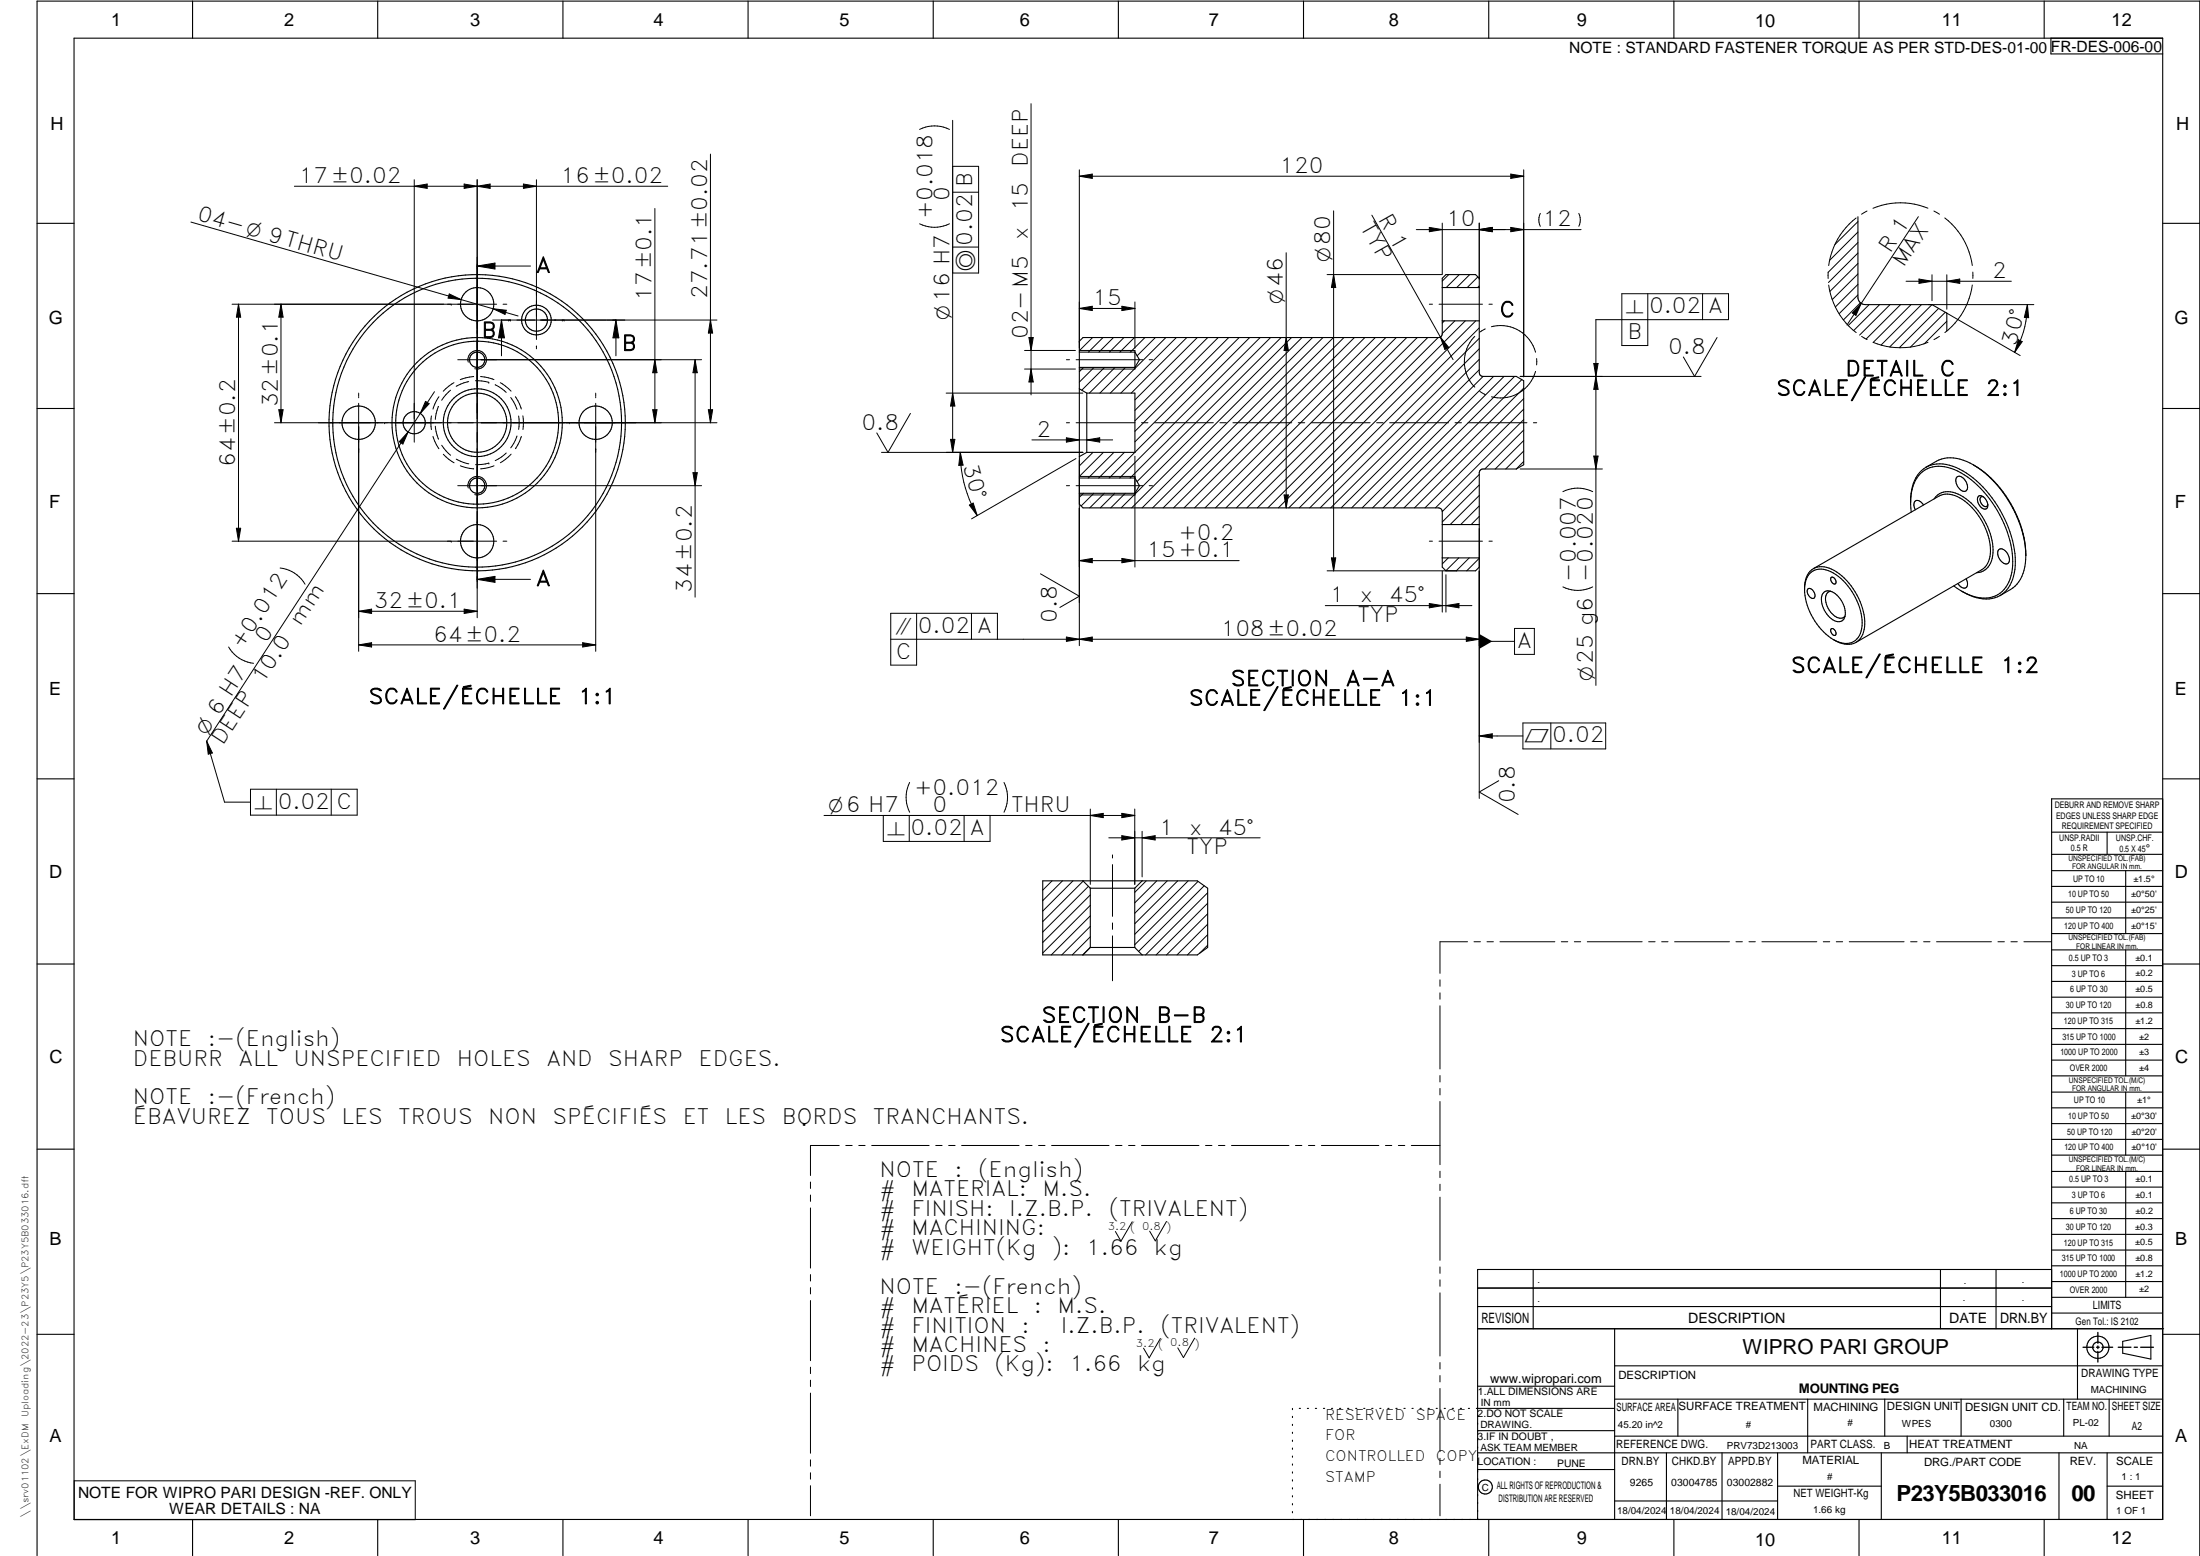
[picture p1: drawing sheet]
<svg xmlns="http://www.w3.org/2000/svg" width="594mm" height="420mm" viewBox="0 0 594 420" stroke-linecap="round" stroke-linejoin="round" font-family="sans-serif">
<g fill="none" stroke="#000" stroke-width=".3">
<path d="M20 10.3h564v400h-564zM52 .3v10M102 .3v10M152 .3v10M202 .3v10M252 .3v10M302 .3v10M352 .3v10M402 .3v10M452 .3v10M502 .3v10M552 .3v10"/>
<path d="M553.8 10.3v4.3h30.2M501.7 58.5v21.7a1.99 1.99 0 0 0 2 2.1h18l4 2.3v4.8M10 60.3h10M389.5 77.6h10M584 60.3h10M291.5 92.1l1-1h96.3l.5-.4 .2-.6v-15l1-1h8l1 1v25.5l.1 .6 .9 .4h9l2 1.2v22.7l-2 1.1h-9l-.6 .2-.4 .5v25.8l-1 1h-8l-1-1v-15l-.2-.5-.8-.5h-96l-1-1zM291.5 95.1h15l1.2 2-1.2 2.1h-15M306.5 94.6v5.1M389.5 86.6h10M10 110.3h10M291.5 105l2 1.2M293.5 106.2h13v16h-13"/>
<path d="M293.5 106.2v16M584 110.3h10M291.5 129.1h15l1.2 2-1.2 2.1h-15M293.5 122.2l-2 1.1M306.5 128.7v4.9M515.9 135.3v.4M516 135.1a8.9 8.9 0 0 1 5.1-8.8 11.8 11.8 0 0 1 10.2 2.5 31 31 0 0 1 12.2 22.8 9.8 9.8 0 0 1-4 9 9.3 9.3 0 0 1-9.1-.6M519.4 136.4a1.69 1.69 0 0 0-2.3-1l-.3 1.1 .4 1.2M520.1 126.2a10 10 0 0 1 10 1 30.9 30.9 0 0 1 14.1 25.5 9.8 9.8 0 0 1-4.1 8.1M520.1 126.2a9.4 9.4 0 0 0-4.1 8.1l.1 4M520.1 126.2a12.6 12.6 0 0 1 5-2.4 13.7 13.7 0 0 1 10.6 3.6 32.1 32.1 0 0 1 11.3 21.5M522.3 134.7a4.8 4.8 0 0 1 6.4-1.3 18 18 0 0 1 9.4 16.7 4.8 4.8 0 0 1-4.3 4.6"/>
<path d="M528.4 128.9a1.5 1.5 0 0 1 2.2 .7 2.3 2.3 0 0 1 .3 3 2.48 2.48 0 0 1-2.7-2.5zM533.2 125.8a30.4 30.4 0 0 1 13.8 24.2M534.2 134.1a1.77 1.77 0 0 1 2.4 1.4 1.15 1.15 0 0 1 .2 1.3 1.15 1.15 0 0 1-1 .7 2.66 2.66 0 0 1-1.6-3.4zM535.6 134.2a.79 .79 0 0 0-.9 .3 .79 .79 0 0 0 .1 1 1.37 1.37 0 0 0 1.8 1.1l.2-.4M389.5 141.6h10M389.5 150.6h10M488.2 159.1a1.2 1.2 0 0 1 1.7 .9 .88 .88 0 0 1 .3 1 .88 .88 0 0 1-1.1 .5 2.03 2.03 0 0 1-.9-2.4zM488.7 154.9a4.9 4.9 0 0 1 6.4-.2 16.6 16.6 0 0 1 7.6 15 4.3 4.3 0 0 1-6.3 3.6 16.4 16.4 0 0 1-9-15.6l.6-1.8zM489.7 153.5a6 6 0 0 0-2.4 5.7M489.7 153.5a6 6 0 0 1 6.3 1 17.8 17.8 0 0 1 7.5 14.8 4.6 4.6 0 0 1-6.7 4.3l-1.4-.7M489.7 153.5l33.9-19.6a6.4 6.4 0 0 1 7 1.4 17.8 17.8 0 0 1 6.9 14.3 5.3 5.3 0 0 1-2.4 4.3l-33.9 19.6M492.5 160a2.93 2.93 0 0 1 4 1.1 5.7 5.7 0 0 1 1.4 6.1 2.22 2.22 0 0 1-3.4-.1 6.6 6.6 0 0 1-2.4-6.5z"/>
<path d="M494.4 159.7a2.06 2.06 0 0 0-1.3 2.9 5.2 5.2 0 0 0 4 4.3l.7-.1 .4-.5M494.4 156a1.09 1.09 0 0 1 1.2 .3 1.09 1.09 0 0 1 .1 1.2 1.09 1.09 0 0 1-1.1-.3 1.09 1.09 0 0 1-.2-1.2zM527.6 158.2a13.6 13.6 0 0 0 10.3 3.4l2.2-.8M529.7 159.6l.4 .2M530.9 156.3a1.78 1.78 0 0 1-.2 2.5l-.8-.1-1.2-1.1M539.7 148.5a1.91 1.91 0 0 1 2.6 1.5 1.4 1.4 0 0 1-.7 2.3 2.98 2.98 0 0 1-1.9-3.8zM547 150a10 10 0 0 1-4.1 9.2l-2.8 1.6M547 149.6v.4M10 160.3h10M494.4 169.9a1.09 1.09 0 0 1 1.2 .3 1.09 1.09 0 0 1 .1 1.2 1.09 1.09 0 0 1-1.1-.3 1.09 1.09 0 0 1-.2-1.2zM584 160.3h10M10 210.3h10"/>
<path d="M584 215.7h-30v143.1M584 210.3h10M281.6 237.8h41.7l2.8 2v16l-2.8 2.1h-41.7zM292.4 237.8l2 2M294.4 239.8h12M294.4 239.8v16M306.4 239.8v16M308.4 237.8l-2 2M554 230.7h30M554 224.7h30M554 235.1h30M554 239.4h30"/>
<path d="M569 224.7v6M574 235.1v17M294.4 255.8l-2 2.1M294.4 255.8h12M306.4 255.8l2 2.1M554 243.6h30M554 247.9h30M554 252.1h30M554 256.5h30M574 256.5v34M10 260.3h10M554 260.8h30"/>
<path d="M554 265h30M554 269.3h30M554 273.5h30M554 277.7h30M584 260.3h10M554 282h30M554 286.3h30M554 290.5h30M554 294.9h30M554 299.1h30M574 294.9v17M10 310.3h10"/>
<path d="M554 303.4h30M554 307.7h30M554 311.9h30M554 316.3h30M574 316.3v34M584 310.3h10M554 320.5h30M554 324.8h30M554 329.1h30M554 333.3h30M554 337.5h30M399 358.8h185.3"/>
<path d="M399 352.8h155M399 347.8h155M414 342.8v16M436 358.8v51.5M524 342.8v16M539 342.8v16M554 342.8h-155v67.5M554 341.8h30M554 346.1h30M554 350.3h30M554 354.6h30M561 358.8v19"/>
<path d="M10 360.3h10M399 374.3h37M436 368.8h148M436 377.8h148M453.1 377.8v10M488.1 377.8v14.5M508.9 377.8v10M529.6 377.8v10M557.3 377.8v10M569.5 377.8v10M573.2 362.2l7.6-1.6v6.4l-7.6-1.6zM584 360.3h10"/>
<path d="M349 380.3v.3M349 382.4v.4M349 384.6v.3M349 386.7v.4M349 388.9v.3M349 391v.4M349 393.2v.3M349 395.3v.3M349 397.4v.4M349 399.6v.3M350.9 380.3h.3M353 380.3h.3"/>
<path d="M355.2 380.3h.3M357.4 380.3h.3M359.6 380.3h.3M361.7 380.3h.3M363.9 380.3h.3M366.1 380.3h.3M368.3 380.3h.3M370.4 380.3h.3M372.6 380.3h.3M374.8 380.3h.3M376.9 380.3h.4M379.1 380.3h.3"/>
<path d="M381.3 380.3h.3M383.4 380.3h.4M385.6 380.3h.4M387.8 380.3h.3M390 380.3h.3M392.1 380.3h.4M394.3 380.3h.4M396.5 380.3h.3M399 396.8h37M399 392.3h185M399 386.3h37M436 387.8h148"/>
<path d="M436 380.3h-37.3M450 392.3v18M465 392.3v18M480 392.3v18M508 392.3v18M515 387.8v4.5M556 392.3v18M569 392.3v18M52 410.3v9.8M102 410.3v9.8M152 410.3v9.8M202 410.3v9.8"/>
<path d="M252 410.3v9.8M302 410.3v9.8M349 401.7v.4M349 403.9v.3M349 406v.4M349 408.2v.3M352 410.3v9.8M402 410.3v9.8M436 405.3h44M452 410.3v9.8M480 401.3h28M502 410.3v9.8"/>
<path d="M552 410.3v9.8M569 401.3h15M10 420.1v-419.8h584v419.8"/>
<circle cx="128.8" cy="82.1" r="4.5"/>
<circle cx="128.8" cy="97.1" r="2.06"/>
<circle cx="144.8" cy="86.4" r="3"/>
<circle cx="144.9" cy="86.4" r="4"/>
<circle cx="96.8" cy="114.1" r="4.5"/>
<circle cx="111.8" cy="114.1" r="3"/>
<circle cx="128.8" cy="114.1" r="39"/>
<circle cx="128.8" cy="114.2" r="23"/>
<circle cx="128.8" cy="114.1" r="9.2"/>
<circle cx="128.9" cy="114.1" r="22"/>
<circle cx="128.9" cy="114.1" r="8"/>
<circle cx="128.9" cy="114.1" r="40"/>
<circle cx="160.9" cy="114.1" r="4.5"/>
<circle cx="128.9" cy="131.1" r="2.06"/>
<circle cx="128.8" cy="146.1" r="4.5"/>
<circle cx="566.5" cy="363.8" r="1.4"/>
<circle cx="566.5" cy="363.8" r="3"/>
<circle cx="401.1" cy="401.5" r="1.91"/>
</g>
<g fill="none" stroke="#000" stroke-width=".27">
<path d="M248.3 34.9a9 9 0 0 1 8.1 0M257.3 32.5v89.7M278.4 28v78.6M51.6 60l88.3 25.3M79.5 50.3h100.8M111.9 50.3l3.5-.6v1.2zM111.9 48.5v70.9M125.3 49.7l3.6 .6-3.6 .6zM128.9 48.5v118.3M128.9 50.3l3.4-.6v1.2zM141.3 49.7l3.6 .6-3.6 .6zM144.9 48.5v43.2"/>
<path d="M176.8 56.3v57.9M191.8 41.6v72.6M257.3 51.9h7M257.3 44.9h7v28.8h-7M291.5 45.8v48.2M291.5 47.6l3.5-.6v1.2zM291.5 47.6h120M360.1 56.9v97.2M370.5 58.1l21.9 39M408 47l3.5 .6-3.5 .6zM411.5 45.8v55.9M415.9 57.6l-.4 1.8 .4 1.7"/>
<path d="M426.3 57.6l.4 1.8-.4 1.7M501.2 58.9a19.5 19.5 0 0 0-7.4 12.8M501.7 59.8l-6.2 6.2M504.2 57l-1.5 .8M518 58.5l-19.3 29.3M520.6 56.2a19.4 19.4 0 0 0-14.8 0M522.2 57l1.5 .8M525.2 58.8a19.5 19.5 0 0 1 7.4 12.9M121.3 79.4l3.2 1.5-3.5-.4zM128.9 75.1h.1M128.9 71.8l4.8-.8v1.6zM128.9 71.8h14.3"/>
<path d="M144.9 79.4h.1M144.9 79h.1M256.4 60.4a9 9 0 0 1-8.1 0M257.3 66.7h7M347.3 68.2v68.9M358.4 74.1h31M360.1 74.1l.6 3.5h-1.2zM382.5 62h44.4M386 61.4l3.5 .6-3.5 .6zM389.5 60.2v13.9M391.2 74.1l-1.7 1.8M394.1 74.1l-3.6 3.5"/>
<path d="M396.9 74.1l-3.5 3.5M399.1 74.8l-2.9 2.8M399.5 62l3.5-.6v1.2zM399.5 60.2v15.2M399.5 77.2l-.5 .4M408 61.4l3.5 .6-3.5 .6zM445 79.3v14h-7v-14h28.8v7h-35.9v98.8M459.8 79.3v7M493.8 77a19.4 19.4 0 0 0 7.4 12.8M501.7 79.6l-5.1 5.1M501.7 76.8l-6.1 6.1M501.7 62.7l-7.6 7.6"/>
<path d="M501.7 65.5l-8 8v1.7M501.7 68.3l-8 8M501.7 71.1l-7.6 7.6M501.7 74l-6.9 6.9M514.7 75.9h28.4M518.2 75.4l3.5 .5-3.5 .6zM521.7 74.2v7M525.7 74.2v9.3M525.7 75.9l3.5-.5v1.1zM532.6 77a19.5 19.5 0 0 1-7.4 12.8M532.7 73.5v1.7M64.4 82.1l.6 3.5h-1.2z"/>
<path d="M64.4 82.1v64M75.9 82.1v32.1M75.9 82.1l.5 3.5h-1.1zM121.8 82.1h.1M123.6 97.1h65.9M126.4 97.8a2.5 2.5 0 0 1 2.3-3.1 2.5 2.5 0 0 1 2.6 2.7 2.5 2.5 0 0 1-3.1 2.2M133 86.4h60.6M133.2 83.4l3.5 .4-.3 1.1zM134.1 82.1h-71.4M135.4 86.4l.8 4.8h-1.6zM135.4 86.4v9.7M135.8 82.1h.1"/>
<path d="M136 82.1h.7M136.8 82.1h.1M137.4 86.4h.1M137.9 86.4h.1M144.9 93.4h.1M144.9 93.9h.1M144.9 93.5v.3M151.8 86.4h.1M152.3 86.4h.1M166.3 86.4v9.7M166.3 86.4l.8 4.8h-1.6zM176.8 97.1l.6 3.5h-1.2z"/>
<path d="M187.7 97.1v64.1M187.7 97.1l.6 3.5h-1.2zM191.8 86.4l.6 3.5h-1.1zM276.7 99.7h13.7M276.7 94.6h13.7M277.8 91.1h1.2l-.6 3.5zM278.4 99.7l.6 3.4h-1.2zM288 97.1h.8M290.6 97.1h18M291.5 83.3l3.5-.6v1.2zM291.5 83.3h15M291.5 99.7h15"/>
<path d="M291.5 94.6h15M292.6 99.2l-1.1 1.2M295 91.1l-3.5 3.6M295.4 99.2l-3.9 4M297.9 91.1l-4 4M298.3 99.2l-6.2 6.2M300.7 91.1l-4 4M301.1 99.2l-6.9 7M303 82.7l3.5 .6-3.5 .6zM303.5 91.1l-3.9 4M303.9 99.2l-6.9 7M306.3 91.1l-3.9 4"/>
<path d="M306.5 81.5v12.5M309.2 91.1l-4 4M310.3 97.1h.9M312 91.1l-4.9 5M314.8 91.1l-15 15.1M317.7 91.1l-15 15.1M320.5 91.1l-15 15.1M323.3 91.1l-16.8 16.9M326.1 91.1l-19.6 19.7M329 91.1l-22.5 22.5M331.8 91.1l-25.3 25.4M334.6 91.1l-28.1 28.2"/>
<path d="M337.5 91.1l-38 38M340.3 91.1l-38 38M343.1 91.1l-37.9 38M345.9 91.1l-38.9 38.9M347.3 91.1l.6 3.5h-1.2zM348.8 91.1l-46 46M351.6 91.1l-46 46M354.4 91.1l-46 46M357.2 91.1l-46 46M360.1 91.1l-46 46M362.9 91.1l-46 46M365.7 91.1l-46 46"/>
<path d="M368.6 91.1l-46 46M371.4 91.1l-46 46M374.2 91.1l-46 46M377.1 91.1l-46.1 46M379.9 91.1l-46 46M382.7 91.1l-46 46M385.5 91.1l-46 46M386 82.1h.8M388.4 91.1l-46 46M388.6 82.1h11.7M389 91l2.2 2.8-1 .6zM390 86.6l-.5 .6"/>
<path d="M392.9 86.6l-3.4 3.4M395.7 86.6l-50.5 50.5M398.2 90.8a9.8 9.8 0 0 0 0 13.7M398.5 86.6l-50.5 50.5M399.5 88.5l-48.6 48.6M399.5 91.4l-45.8 45.7M399.5 94.2l-43 42.9M399.5 97l-40.2 40.1M399.5 99.8l-37.3 37.3M401.1 88.8l-1.5 .9M402.1 82.1h.9M402.7 88.2a9.8 9.8 0 0 1 11.9 6.9"/>
<path d="M414.9 96.8v1.7M430.4 98.1h1.1l-.6 3.5zM463.7 91.1l-6.1 10.5-3-5.2M502.4 81.8l-4.6 4.6M502.6 81.9l-1.4 3.3-1-.7zM502.7 90.8l1.5 .9M504.7 82.3l-5.6 5.6M507.6 82.3l-7 7M510.4 82.3l-8.2 8.2M513.2 82.3l-9.3 9.2M516.1 82.3l-10.3 10.2M518.9 82.3l-10.9 10.9"/>
<path d="M520.6 92.4a19.6 19.6 0 0 1-14.8 0M520.7 82.3h28.5M521.7 82.3l-11.4 11.4M523.5 83.3l-10.6 10.6M523.7 90.8l-1.5 .9M525.3 84.3l-9.4 9.4M525.6 84.5l19.9 11.5M525.7 86.7l-6.1 6.1M545 91.7l1.1 .5-2.1 2.9zM547.5 82.3a25.9 25.9 0 0 1-3.5 12.8M547.5 82.3l.3 3.5-1.2-.1zM75.3 110.6h1.1l-.5 3.6z"/>
<path d="M89.8 114.2h.1M96.9 107.1h.1M96.9 106.2h.1M96.9 106.3v.7M96.9 108.9v67M103.9 114.2h.1M110.2 116.6l-1.4 3.3-1-.6zM114.9 108.4l1 .6-2.4 2.6zM116.5 112.3l-.2 1.9 .2 1.8M116.9 117.8l.9 2.3 .7 1.1M117.3 105.8l-61.5 94.3M117.6 115.1l.2 1.5 .6 2"/>
<path d="M118.4 109.7l-.6 2-.2 1.5M118.5 107.1l-1.1 2-.5 1.4M121.7 105.4l-1.3 1.2-1.1 1.5M122.6 103.3l-1.4 1-1.5 1.3M126.6 103l-1.3 .4-2.1 .9M127.9 101.7l-2.1 .3-1.5 .5M128.4 102.8l3.6 .4M129.8 101.7l2.1 .3 1.5 .5M132 103.2h.1M133.7 103.9l1.8 1 1.2 1.1M135.1 103.3l2.9 2.3M137.9 107.3l.8 1.2 .9 2"/>
<path d="M139.2 107.1l1.1 2 .5 1.3M139.6 117.7l-.9 2-.8 1.2M140.1 112.3l.1 1.9-.1 1.8M140.8 117.8l-.5 1.4-1.1 2M141.2 112.3l.1 1.9-.1 1.8M153.9 114.2h.1M160.9 107.1h.1M160.9 106.2h.1M160.9 106.3v.7M160.9 108.9v67M167.8 114.2h.1M176.2 110.6h1.2l-.6 3.6z"/>
<path d="M191.3 110.6h1.1l-.6 3.6zM193.6 114.2h-119.5M245.8 111.6l-6 10.6-3-5.3M255.5 106.2h36.9M256.7 118.6h1.1l-.5 3.6zM257.3 106.2l.5 3.4h-1.1zM278.7 118.8h21.8M288 114.2h.8M288 118.2l3.5 .6-3.5 .6zM290.6 114.2h15.9M293.5 118.8l3.5-.6v1.2zM308.2 114.2h1.8"/>
<path d="M311.8 114.2h15.9M329.4 114.2h1.7M332.9 114.2h15.9M350.6 114.2h1.7M354.1 114.2h15.9M371.7 114.2h1.8M375.3 114.2h15.9M392.9 114.2h1.7M396.4 114.2h15.9M399.6 105.7l1.5 .9M400.5 101.6l-35.5 35.5M403.3 101.6l-35.5 35.5"/>
<path d="M406.1 101.6l-35.5 35.5M409 101.6l-35.5 35.5M410.5 101.6h48.9M410.9 102.5l-34.6 34.6M411.5 116.1l-10.5 10.5M411.5 110.5l-26.7 26.6M411.5 107.7l-29.5 29.4M411.5 113.3l-23.9 23.8M411.5 119l-7.7 7.6M411.5 104.8l-32.4 32.3M414.1 114.2h.9M414.6 100.3a9.8 9.8 0 0 1-11.8 6.8"/>
<path d="M430.9 101.6l.6 3.5h-1.1zM96.9 121.1h.1M119.3 120.2l1.1 1.5 1.3 1.2M119.7 122.7l1.5 1.3 1.4 1M123.2 124l2.1 .9 1.3 .3M123.6 131.1h65.9M124.3 125.8l1.5 .5 2.1 .3M126.4 131.8a2.5 2.5 0 0 1 2.3-3.1 2.5 2.5 0 0 1 2.6 2.7 2.5 2.5 0 0 1-3.1 2.2M128.9 139.1h.1M132 125.1l-3.6 .4M132 125h.1M133.4 125.8l-1.5 .5-2.1 .3"/>
<path d="M136.7 122.3l-1.2 1.1-1.8 1M138 122.6l-1.5 1.4-1.4 .9M160.9 121.1h.1M187.1 127.6h1.2l-.6 3.5zM238 122.2h54.4M259.3 122.2l.8 3.4-1.2 .1zM259.3 122.2a33.9 33.9 0 0 0 4.6 17M261.8 136.4l1-.6 1.1 3.4zM288 131.1h.8M290.5 123.8l-28.1 16.3M290.6 131.1h18M291.5 124.4v49.9"/>
<path d="M291.5 133.6h15M292.6 133.2l-1.1 1.1M295.1 122.2l-3.6 3.6M295.4 133.2l-3.5 3.4M298 122.2l-6.5 6.5h15M298.2 133.2l-3.9 3.9M300.8 122.2l-6.9 6.9M301 133.2l-3.9 3.9M303.6 122.2l-6.9 6.9M303.9 133.2l-4 3.9M306.5 123.2v29.9M310.3 131.1h.9"/>
<path d="M346.7 133.6h1.2l-.6 3.5zM399.5 128.1l-10 10M399.5 131l-10 9.9M399.5 133.8l-7.9 7.8M399.5 136.6l-5.1 5M399.5 139.4l-2.2 2.2M410.5 126.6h22.2M411.5 121.8l-4.9 4.8M411.5 124.6l-2.1 2M422 132.8a9 9 0 0 1 8.1 0M430.4 123.1h1.1l-.6 3.5zM62.7 146.1h71.4"/>
<path d="M63.8 142.6h1.2l-.6 3.5zM75.6 153.4a8.9 8.9 0 0 1 6.8 4.4M121.8 146.1h.1M128.9 156.4h14.3M128.9 153.1h.1M128.9 156.4l4.8-.8v1.6zM135.8 146.1h.1M136 146.1h.7M136.8 146.1h.1M281 154.9l10.5 6.1-5.3 3M291.5 151.4l3.5-.6v1.2zM291.5 151.4h43.1"/>
<path d="M303 150.8l3.5 .6-3.5 .6zM358.4 154.1h35M359.5 150.6h1.2l-.6 3.5zM386 146.1h.8M388.6 146.1h11.7M389.5 154.2v11.1M390.5 155.2v10.1M391.1 150.6l-1.6 1.7M393.9 150.6l-3.5 3.5M396.7 150.6l-3.5 3.5M399.5 142.7v72.9M399.5 150.7l-3.4 3.4"/>
<path d="M402.1 146.1h.9M422 158.5a9 9 0 0 0 8.1 0M61.7 174.7a8.9 8.9 0 0 0 6.8 4.4M96.9 165.1h32M96.9 174.1h64M96.9 165.1l3.4-.6v1.2zM96.9 174.1l3.4-.6v1.2zM125.3 164.5l3.6 .6-3.6 .6zM157.3 173.5l3.6 .6-3.6 .6zM240.5 172.6h159M247.5 165.6v14h-7v-14h28.8v7M262.3 165.6v7"/>
<path d="M288 172l3.5 .6-3.5 .6zM291.5 172.6l3.5-.6v1.2zM357.9 163.5h39.6M386 163l3.5 .5-3.5 .6zM390.5 163.5l3.5-.5v1.1zM396 172l3.5 .6-3.5 .6zM399.5 173.2h9.5M409 169.7h5.3v7h-5.3zM399.5 198.7l3.5-.6v1.2zM399.5 198.7h11.7M411.2 195.2h22.4v7h-22.4zM418.8 195.2v7"/>
<path d="M55.8 200.1l1.6 3.2-1.2 .3zM55.8 200.1l4.8 16.5h7M67.6 213.1h28.8v7h-28.8zM74.6 213.1v7M89.4 213.1v7M245.6 211.3a9 9 0 0 0 0 8M271.1 211.3a9 9 0 0 1 0 8M294.4 218.5v20.3M302.9 219.6l3.5 .6-3.5 .6zM306.4 218.5v20.3M404.7 210.8l-5.2 3.1 10.4 6M222.5 220.2h83.9"/>
<path d="M238.5 220.2v7h28.8v-7M245.5 220.2v7M260.3 220.2v7M284.1 237.8l-2.5 2.6M286.9 237.8l-5.3 5.4M289.7 237.8l-8.1 8.2M292.5 237.9l-10.9 11M293.9 239.3l-12.3 12.4M294.4 220.2l3.5-.6v1.2zM299.4 226.2h40.9M300.4 230.8v.9M300.4 233.5v13.9"/>
<path d="M302.9 225.7l3.5 .5-3.5 .6zM308.4 224.5v12.3M308.4 226.2l3.5-.5v1.1zM309.5 237.8l-3.1 3.2M312.4 237.8l-6 6M315.2 237.8l-8.8 8.8M318 237.8l-11.6 11.6M320.9 237.8l-14.5 14.5M323.5 238l-17.1 17.1M325.2 239.2l-17.7 17.7M294.4 255.8l-2 2.1M294.4 253l-4.8 4.9"/>
<path d="M294.4 250.1l-7.7 7.8M294.4 247.3l-10.5 10.6M294.4 241.7l-12.8 12.8M294.4 244.5l-12.8 12.8M300.4 249.2v1.8M300.4 252.7v12.1M326.1 255.2l-2.2 2.2M326.1 252.4l-5.5 5.5M326.1 249.6l-8.3 8.3M326.1 246.7l-11.1 11.2M326.1 243.9l-13.9 14M326.1 241.1l-16.8 16.8"/>
<path d="M396.3 254.3h-7.5v8.5M398 254.3h1.8M401.5 254.3h1.8M405 254.3h14.9M421.6 254.3h1.7M425.1 254.3h1.7M428.6 254.3h14.8M445.2 254.3h1.7M448.7 254.3h1.7M452.2 254.3h14.8M468.8 254.3h1.7M472.3 254.3h1.7"/>
<path d="M475.8 254.3h14.8M492.4 254.3h1.7M495.9 254.3h1.7M499.4 254.3h14.8M515.9 254.3h1.8M519.4 254.3h1.8M522.9 254.3h14.9M539.5 254.3h1.7M543 254.3h1.7M546.5 254.3h7.4M388.8 264.6v1.7M388.8 268.1v1.7"/>
<path d="M388.8 271.6v17M388.8 290.4v1.8M388.8 293.9v1.8M388.8 297.4v17.1M218.9 319.2v1.7M226.6 309.3h-7.7v8.1M228.4 309.3h1.7M231.9 309.3h1.7M235.4 309.3h15.5M252.7 309.3h1.7M256.2 309.3h1.7M259.7 309.3h15.5"/>
<path d="M277 309.3h1.7M280.5 309.3h1.7M284 309.3h15.5M301.2 309.3h1.8M304.8 309.3h1.7M308.2 309.3h15.6M325.5 309.3h1.8M329 309.3h1.8M332.5 309.3h15.6M349.8 309.3h1.8M353.3 309.3h1.7M356.8 309.3h15.5"/>
<path d="M374.1 309.3h1.7M377.6 309.3h1.7M381.1 309.3h7.7M388.8 316.3v1.7M388.8 319.8v1.7M218.9 322.7v1.7M218.9 326.2v16.2M305.7 329.9l-3 5.3-1.5-2.7M315 329.8l-3 5.3-1.6-2.7M388.8 323.3v17M218.9 344.2v1.7M218.9 347.7v1.7"/>
<path d="M218.9 351.2v16.2M388.8 342.1v1.7M388.8 345.6v1.7M388.8 349.1v17.1M218.9 369.2v1.7M218.9 372.7v1.7M218.9 376.2v16.2M313.3 361.4l-3 5.3-1.5-2.7M322.6 361.3l-3 5.3-1.6-2.6M388.8 367.9v1.8M388.8 371.4v1.7M388.8 374.9v17.1"/>
<path d="M20 399.9h92.1v10.5h-92.1zM218.9 394.2v1.7M218.9 397.7v1.7M388.8 393.8v1.7M388.8 397.3v1.7M218.9 401.2v8.1M388.8 400.8v8.5"/>
</g>
<path d="M566.5 359.8v2.9M562.5 363.8h2.9M566.1 363.8h.8M566.5 363.5v.7M566.5 364.9v2.9M567.6 363.8h2.9M572 363.8h3.4M576.3 363.8h.9M578.1 363.8h3.4" fill="none" stroke="#000" stroke-width=".36"/>
<g fill="#000">
<path d="M111.9 50.3l3.5-.6v1.2zM125.3 49.7l3.6 .6-3.6 .6zM128.9 50.3l3.4-.6v1.2zM141.3 49.7l3.6 .6-3.6 .6zM291.5 47.6l3.5-.6v1.2zM408 47l3.5 .6-3.5 .6zM121.3 79.4l3.2 1.5-3.5-.4zM128.9 71.8l4.8-.8v1.6zM360.1 74.1l.6 3.5h-1.2zM386 61.4l3.5 .6-3.5 .6zM399.5 62l3.5-.6v1.2zM408 61.4l3.5 .6-3.5 .6z"/>
<path d="M518.2 75.4l3.5 .5-3.5 .6zM525.7 75.9l3.5-.5v1.1zM64.4 82.1l.6 3.5h-1.2zM75.9 82.1l.5 3.5h-1.1zM135.4 86.4l.8 4.8h-1.6zM133.2 83.4l3.5 .4-.3 1.1zM166.3 86.4l.8 4.8h-1.6zM191.8 86.4l.6 3.5h-1.1zM277.8 91.1h1.2l-.6 3.5zM291.5 83.3l3.5-.6v1.2zM303 82.7l3.5 .6-3.5 .6zM347.3 91.1l.6 3.5h-1.2z"/>
<path d="M389 91l2.2 2.8-1 .6zM430.4 98.1h1.1l-.6 3.5zM502.6 81.9l-1.4 3.3-1-.7zM545 91.7l1.1 .5-2.1 2.9zM547.5 82.3l.3 3.5-1.2-.1zM75.3 110.6h1.1l-.5 3.6zM110.2 116.6l-1.4 3.3-1-.6zM114.9 108.4l1 .6-2.4 2.6zM176.2 110.6h1.2l-.6 3.6zM176.8 97.1l.6 3.5h-1.2zM187.7 97.1l.6 3.5h-1.2zM191.3 110.6h1.1l-.6 3.6z"/>
<path d="M257.3 106.2l.5 3.4h-1.1zM256.7 118.6h1.1l-.5 3.6zM278.4 99.7l.6 3.4h-1.2zM288 118.2l3.5 .6-3.5 .6zM293.5 118.8l3.5-.6v1.2zM430.9 101.6l.6 3.5h-1.1zM187.1 127.6h1.2l-.6 3.5zM259.3 122.2l.8 3.4-1.2 .1zM261.8 136.4l1-.6 1.1 3.4zM346.7 133.6h1.2l-.6 3.5zM430.4 123.1h1.1l-.6 3.5zM63.8 142.6h1.2l-.6 3.5z"/>
<path d="M128.9 156.4l4.8-.8v1.6zM291.5 151.4l3.5-.6v1.2zM303 150.8l3.5 .6-3.5 .6zM359.5 150.6h1.2l-.6 3.5zM96.9 165.1l3.4-.6v1.2zM96.9 174.1l3.4-.6v1.2zM125.3 164.5l3.6 .6-3.6 .6zM157.3 173.5l3.6 .6-3.6 .6zM288 172l3.5 .6-3.5 .6zM291.5 172.6l3.5-.6v1.2zM386 163l3.5 .5-3.5 .6zM390.5 163.5l3.5-.5v1.1z"/>
<path d="M396 172l3.5 .6-3.5 .6zM399.5 171.2l3.5 2-3.5 2zM399.5 198.7l3.5-.6v1.2zM55.8 200.1l1.6 3.2-1.2 .3zM294.4 220.2l3.5-.6v1.2zM302.9 219.6l3.5 .6-3.5 .6zM302.9 225.7l3.5 .5-3.5 .6zM308.4 226.2l3.5-.5v1.1z"/>
</g>
<g font-size="6">
<text x="512.1" y="405.2">P23Y5B033016</text>
<text x="559.4" y="405.2">00</text>
</g>
<g font-size="5.7">
<text x="277.6" y="45" transform="rotate(-90 277.6 45)">DEEP</text>
<text x="345.5" y="46.7">120</text>
<text x="80.7" y="49.4">17±0.02</text>
<text x="151.4" y="49.4">16±0.02</text>
<text x="53" y="59.5" transform="rotate(16 53 59.5)">04-O 9THRU</text>
<text x="251.8" y="59.2" transform="rotate(-90 251.8 59.2)">+0.018</text>
<text x="256.4" y="54.2" transform="rotate(-90 256.4 54.2)">0</text>
<text x="277.6" y="57.1" transform="rotate(-90 277.6 57.1)">15</text>
<text x="372.1" y="59.2" transform="rotate(61 372.1 59.2)">R 1</text>
<text x="277.6" y="64.9" transform="rotate(-90 277.6 64.9)">x</text>
<text x="367.2" y="61.3" transform="rotate(61 367.2 61.3)">TYP</text>
<text x="390.5" y="61.1">10</text>
<text x="416.6" y="61.1">12</text>
<text x="262.5" y="66.4" transform="rotate(-90 262.5 66.4)">0.02 B</text>
<text x="510.4" y="68.5" transform="rotate(-57 510.4 68.5)">R 1</text>
<text x="144.7" y="73.6">A</text>
<text x="514" y="72.5" transform="rotate(-57 514 72.5)">MAX</text>
<text x="538" y="75.1">2</text>
<text x="176" y="81.3" transform="rotate(-90 176 81.3)">17±0.1</text>
<text x="191" y="80.7" transform="rotate(-90 191 80.7)">27.71±0.02</text>
<text x="295" y="82.4">15</text>
<text x="404.9" y="85.6">C</text>
<text x="445.3" y="84.6">0.02 A</text>
<text x="130" y="91.2">B</text>
<text x="167.9" y="94.7">B</text>
<text x="277.6" y="91.6" transform="rotate(-90 277.6 91.6)">02-M5</text>
<text x="439.5" y="91.6">B</text>
<text x="450.5" y="95.5">0.8</text>
<text x="544.4" y="93.6" transform="rotate(-75 544.4 93.6)">30°</text>
<text x="498.3" y="101.6">DETAIL</text>
<text x="523.8" y="101.6">C</text>
<text x="479.7" y="106.8">SCALE/ÉCHELLE</text>
<text x="536.2" y="106.8">2:1</text>
<text x="75" y="110" transform="rotate(-90 75 110)">32±0.1</text>
<text x="232.7" y="116">0.8</text>
<text x="279.9" y="117.9">2</text>
<text x="260" y="125.9" transform="rotate(75 260 125.9)">30°</text>
<text x="63.5" y="126" transform="rotate(-90 63.5 126)">64±0.2</text>
<text x="318.3" y="145.9">+0.2</text>
<text x="309.6" y="150.5">15+0.1</text>
<text x="144.7" y="158.2">A</text>
<text x="186.8" y="160" transform="rotate(-90 186.8 160)">34±0.2</text>
<text x="425.5" y="157.2" transform="rotate(-90 425.5 157.2)">-0.007</text>
<text x="101" y="164.2">32±0.1</text>
<text x="359.1" y="162.7">1</text>
<text x="366.6" y="167.9">TYP</text>
<text x="367.2" y="162.7">x</text>
<text x="375" y="162.7">45°</text>
<text x="71.9" y="173.9" transform="rotate(-57 71.9 173.9)">0</text>
<text x="81" y="169.4" transform="rotate(-57 81 169.4)">mm</text>
<text x="117" y="173.2">64±0.2</text>
<text x="247.9" y="170.9">0.02 A</text>
<text x="285.3" y="168.1" transform="rotate(-90 285.3 168.1)">0.8</text>
<text x="329.6" y="171.7">108±0.02</text>
<text x="65.3" y="175.6" transform="rotate(-57 65.3 175.6)">+0.012</text>
<text x="241.9" y="177.9">C</text>
<text x="409.7" y="174.9">A</text>
<text x="71.1" y="184.7" transform="rotate(-57 71.1 184.7)">10.0</text>
<text x="332.4" y="185.2">SECTION</text>
<text x="363.4" y="185.2">A-A</text>
<text x="483.6" y="181.7">SCALE/ÉCHELLE</text>
<text x="540.2" y="181.7">1:2</text>
<text x="99.5" y="190.1">SCALE/ÉCHELLE</text>
<text x="156.1" y="190.1">1:1</text>
<text x="321" y="190.5">SCALE/ÉCHELLE</text>
<text x="377.6" y="190.5">1:1</text>
<text x="60.1" y="201.5" transform="rotate(-57 60.1 201.5)">DEEP</text>
<text x="419.1" y="200.5">0.02</text>
<text x="246.9" y="214.8">+0.012</text>
<text x="75" y="218.4">0.02 C</text>
<text x="251.8" y="219.3">0</text>
<text x="273" y="219.3">THRU</text>
<text x="409.1" y="216.9" transform="rotate(-90 409.1 216.9)">0.8</text>
<text x="245.9" y="225.4">0.02 A</text>
<text x="313" y="225.4">1</text>
<text x="321.1" y="225.4">x</text>
<text x="328.9" y="225.4">45°</text>
<text x="320.4" y="230.6">TYP</text>
<text x="270" y="281.4">SCALE/ÉCHELLE</text>
<text x="281.3" y="276.1">SECTION</text>
<text x="312.3" y="276.1">B-B</text>
<text x="326.5" y="281.4">2:1</text>
<text x="35.9" y="282.5">NOTE</text>
<text x="35.9" y="287.7">DEBURR</text>
<text x="56.1" y="282.5">:-(English)</text>
<text x="64.4" y="287.7">ALL</text>
<text x="79.2" y="287.7">UNSPECIFIED</text>
<text x="123.4" y="287.7">HOLES</text>
<text x="147.5" y="287.7">AND</text>
<text x="164.2" y="287.7">SHARP</text>
<text x="188.6" y="287.7">EDGES.</text>
<text x="35.9" y="298.2">NOTE</text>
<text x="56.1" y="298.2">:-(French)</text>
<text x="35.9" y="303.5">ÉBAVUREZ</text>
<text x="71.9" y="303.5">TOUS</text>
<text x="92.2" y="303.5">LES</text>
<text x="107.5" y="303.5">TROUS</text>
<text x="131.8" y="303.5">NON</text>
<text x="149.2" y="303.5">SPÉCIFIÉS</text>
<text x="184.3" y="303.5">ET</text>
<text x="195.8" y="303.5">LES</text>
<text x="211.1" y="303.5">BORDS</text>
<text x="216.1" y="304.1">.</text>
<text x="235.7" y="303.5">TRANCHANTS.</text>
<text x="237.5" y="317.8">NOTE</text>
<text x="257.7" y="317.8">:</text>
<text x="264.2" y="317.8">(English)</text>
<text x="237.5" y="323.1">#</text>
<text x="246.1" y="323.1">MATERIAL:</text>
<text x="281.5" y="323.1">M.S.</text>
<text x="237.5" y="328.3">#</text>
<text x="246.1" y="328.3">FINISH:</text>
<text x="272.5" y="328.3">I.Z.B.P.</text>
<text x="299.4" y="328.3">(TRIVALENT)</text>
<text x="237.5" y="333.6">#</text>
<text x="246.1" y="333.6">MACHINING:</text>
<text x="237.5" y="338.8">#</text>
<text x="246.1" y="338.8">WEIGHT(Kg</text>
<text x="284" y="338.8">):</text>
<text x="293.3" y="338.8">1.66</text>
<text x="311.6" y="338.8">kg</text>
<text x="237.5" y="349.3">NOTE</text>
<text x="257.7" y="349.3">:-(French)</text>
<text x="237.5" y="354.6">#</text>
<text x="237.5" y="359.8">#</text>
<text x="246.1" y="354.6">MATÉRIEL</text>
<text x="246.1" y="359.8">FINITION</text>
<text x="275.9" y="359.8">:</text>
<text x="279.2" y="354.6">:</text>
<text x="285.6" y="354.6">M.S.</text>
<text x="286.5" y="359.8">I.Z.B.P.</text>
<text x="313.4" y="359.8">(TRIVALENT)</text>
<text x="237.5" y="365.1">#</text>
<text x="246.1" y="365.1">MACHINES</text>
<text x="281.6" y="365.1">:</text>
<text x="237.5" y="370.3">#</text>
<text x="246.1" y="370.3">POIDS</text>
<text x="268.6" y="370.3">(Kg):</text>
<text x="288.8" y="370.3">1.66</text>
<text x="307.1" y="370.3">kg</text>
</g>
<text font-size="5.6" x="470.5" y="365.5">WIPRO PARI GROUP</text>
<g font-size="5.4">
<text x="359.2" y="70.8" transform="rotate(-90 359.2 70.8)">O80</text>
<text x="262.5" y="73.1" transform="rotate(-90 262.5 73.1)">a</text>
<text x="346.4" y="82.1" transform="rotate(-90 346.4 82.1)">O46</text>
<text x="256.4" y="86.3" transform="rotate(-90 256.4 86.3)">O16 H7</text>
<text x="439" y="84.6">n</text>
<text x="241.8" y="170.9">i</text>
<text x="430.1" y="183.9" transform="rotate(-90 430.1 183.9)">O25 g6 -0.020</text>
<text x="55.7" y="198.6" transform="rotate(-57 55.7 198.6)">O 6 H7</text>
<text x="411.6" y="200.5">r</text>
<text x="68.7" y="218.4">n</text>
<text x="223.7" y="219.3">O6 H7</text>
<text x="239.6" y="225.4">n</text>
</g>
<g font-size="4.9">
<text x="30" y="7">1</text>
<text x="76.7" y="7">2</text>
<text x="127" y="7">3</text>
<text x="176.5" y="7">4</text>
<text x="226.7" y="7">5</text>
<text x="275.4" y="7">6</text>
<text x="326.4" y="7">7</text>
<text x="375" y="7">8</text>
<text x="425.8" y="7">9</text>
<text x="473.9" y="7.4">10</text>
<text x="524.3" y="7">11</text>
<text x="570.2" y="7">12</text>
<text x="13.6" y="35.2">H</text>
<text x="587.6" y="35.2">H</text>
<text x="13.2" y="87.5">G</text>
<text x="587.2" y="87.5">G</text>
<text x="13.3" y="137.1">F</text>
<text x="587.3" y="137.1">F</text>
<text x="13.3" y="187.6">E</text>
<text x="587.3" y="187.6">E</text>
<text x="13.3" y="237">D</text>
<text x="587.3" y="237">D</text>
<text x="13.4" y="287.1">C</text>
<text x="587.4" y="287.1">C</text>
<text x="13.4" y="336.3">B</text>
<text x="587.4" y="336.3">B</text>
<text x="13.4" y="389.3">A</text>
<text x="587.4" y="389.3">A</text>
<text x="30" y="417">1</text>
<text x="76.7" y="417">2</text>
<text x="127" y="417">3</text>
<text x="176.5" y="417">4</text>
<text x="226.7" y="417">5</text>
<text x="275.4" y="417">6</text>
<text x="326.4" y="417">7</text>
<text x="375" y="417">8</text>
<text x="425.8" y="417">9</text>
<text x="473.9" y="417.4">10</text>
<text x="524.3" y="417">11</text>
<text x="570.2" y="417">12</text>
</g>
<g font-size="4.2">
<text x="423.7" y="14.3">NOTE : STANDARD FASTENER TORQUE AS PER STD-DES-01-00</text>
<text x="553.8" y="14">FR-DES-006-00</text>
<text x="21.1" y="404.4">NOTE FOR WIPRO PARI DESIGN -REF. ONLY</text>
<text x="45.7" y="408.9">WEAR DETAILS : NA</text>
</g>
<g font-size="3.9">
<text x="357.8" y="383.4">RESERVED</text>
<text x="382.3" y="383.4">SPACE</text>
<text x="357.8" y="388.9">FOR</text>
<text x="357.8" y="394.5">CONTROLLED</text>
<text x="387.8" y="394.5">COPY</text>
<text x="357.8" y="400.1">STAMP</text>
</g>
<g font-size="3.8">
<text x="400.1" y="357.1">REVISION</text>
<text x="455.9" y="357.1">DESCRIPTION</text>
<text x="526.4" y="357.1">DATE</text>
<text x="540.1" y="357.1">DRN.BY</text>
</g>
<text font-size="3.6" x="485.8" y="376.2">MOUNTING PEG</text>
<text font-size="3.5" x="402.4" y="373.3">www.wipropari.com</text>
<g font-size="3.1">
<text x="565.2" y="353.5">LIMITS</text>
<text x="562" y="371.7">DRAWING TYPE</text>
<text x="437" y="372.3">DESCRIPTION</text>
<text x="436.5" y="380.9">SURFACE AREA</text>
<text x="453.3" y="380.9">SURFACE TREATMENT</text>
<text x="489.7" y="380.9">MACHINING</text>
<text x="509.5" y="380.9">DESIGN UNIT</text>
<text x="530.6" y="380.9">DESIGN UNIT CD.</text>
<text x="558" y="380.7">TEAM NO.</text>
<text x="570.3" y="380.7">SHEET SIZE</text>
<text x="575.6" y="386.1">A2</text>
<text x="436.4" y="391.1">REFERENCE DWG.</text>
<text x="437.9" y="395.5">DRN.BY</text>
<text x="451.5" y="395.5">CHKD.BY</text>
<text x="466.6" y="395.5">APPD.BY</text>
<text x="486.7" y="395.4">MATERIAL</text>
<text x="488.9" y="391">PART CLASS.</text>
<text x="515.6" y="391">HEAT TREATMENT</text>
<text x="519.6" y="395.9">DRG./PART CODE</text>
<text x="558.9" y="395.6">REV.</text>
<text x="571.4" y="395.6">SCALE</text>
<text x="484.3" y="404.3">NET WEIGHT-Kg</text>
<text x="571.4" y="404.7">SHEET</text>
</g>
<text font-size="3" x="579.5" y="230.1">°</text>
<g font-size="2.8">
<text x="299.1" y="332.1">3.2 ( 0.8 )</text>
<text x="560.5" y="357.7">Gen Tol.: IS 2102</text>
<text x="306.7" y="363.6">3.2 ( 0.8 )</text>
<text x="399.1" y="376.7">1.ALL DIMENSIONS ARE</text>
<text x="399" y="382.7">2.DO NOT SCALE</text>
<text x="399" y="388.7">3.IF IN DOUBT ,</text>
<text x="399" y="395.5">LOCATION :</text>
<text x="420.5" y="396">PUNE</text>
<text x="440.2" y="401.3">9265</text>
<text x="451.3" y="401.2">03004785</text>
<text x="466.3" y="401.3">03002882</text>
<text x="404.2" y="402">ALL RIGHTS OF REPRODUCTION &amp;</text>
<text x="404.7" y="405.4">DISTRIBUTION ARE RESERVED</text>
</g>
<g font-size="2.7">
<text x="564.6" y="376.2">MACHINING</text>
<text x="399.9" y="379.7">IN mm</text>
<text x="399.8" y="385.7">DRAWING.</text>
<text x="436.9" y="385.5">45.20 in^2</text>
<text x="471.4" y="385.6">#</text>
<text x="498.9" y="385.1">#</text>
<text x="513.6" y="385.3">WPES</text>
<text x="537.3" y="385.2">0300</text>
<text x="559.7" y="385.2">PL-02</text>
<text x="399.8" y="391.8">ASK TEAM MEMBER</text>
<text x="466.3" y="391.2">PRV73D213003</text>
<text x="508.7" y="391.2">B</text>
<text x="560.1" y="391.2">NA</text>
<text x="493.4" y="399.6">#</text>
<text x="572.9" y="399.8">1 : 1</text>
<text x="400.1" y="402.5">C</text>
<text x="436.7" y="408.7">18/04/2024</text>
<text x="450.9" y="408.8">18/04/2024</text>
<text x="466" y="409">18/04/2024</text>
<text x="489.6" y="408.5">1.66 kg</text>
<text x="571.5" y="408.7">1 OF 1</text>
</g>
<g font-size="2.5">
<text x="559.2" y="229.9">0.5 R</text>
<text x="572.3" y="230.1">0.5 X 45</text>
<text x="559.4" y="323.5">3 UP TO 6</text>
<text x="558.9" y="327.8">6 UP TO 30</text>
<text x="557.8" y="332">30 UP TO 120</text>
<text x="415.2" y="346.4">.</text>
<text x="530.3" y="346.6">.</text>
<text x="545.9" y="346.4">.</text>
<text x="415.2" y="351.5">.</text>
<text x="530.1" y="351.3">.</text>
<text x="545.9" y="351.4">.</text>
</g>
<g font-size="2.4">
<text x="554.9" y="218.3">DEBURR AND REMOVE SHARP</text>
<text x="555.2" y="221.1">EDGES UNLESS SHARP EDGE</text>
<text x="556.1" y="227.2">UNSP.RADII</text>
<text x="556.8" y="223.8">REQUIREMENT SPECIFIED</text>
<text x="571.4" y="227">UNSP.CHF.</text>
<text x="559.8" y="238">UP TO 10</text>
<text x="576.1" y="238.1">±1.5°</text>
<text x="558.5" y="242.3">10 UP TO 50</text>
<text x="575.5" y="242.3">±0°50'</text>
<text x="557.4" y="250.8">120 UP TO 400</text>
<text x="557.9" y="246.5">50 UP TO 120</text>
<text x="575.5" y="250.8">±0°15'</text>
<text x="575.5" y="246.6">±0°25'</text>
<text x="558.7" y="259.4">0.5 UP TO 3</text>
<text x="559.5" y="263.7">3 UP TO 6</text>
<text x="576.6" y="259.4">±0.1</text>
<text x="576.6" y="263.7">±0.2</text>
<text x="559" y="268">6 UP TO 30</text>
<text x="576.6" y="268">±0.5</text>
<text x="557.9" y="272.2">30 UP TO 120</text>
<text x="576.6" y="272.2">±0.8</text>
<text x="556.9" y="280.7">315 UP TO 1000</text>
<text x="557.3" y="276.5">120 UP TO 315</text>
<text x="576.6" y="276.5">±1.2</text>
<text x="577.7" y="280.7">±2</text>
<text x="556.4" y="284.9">1000 UP TO 2000</text>
<text x="577.6" y="285">±3</text>
<text x="558.9" y="289.2">OVER 2000</text>
<text x="577.7" y="289.3">±4</text>
<text x="560" y="297.9">UP TO 10</text>
<text x="577.1" y="297.9">±1°</text>
<text x="558.5" y="302.1">10 UP TO 50</text>
<text x="575.5" y="302.2">±0°30'</text>
<text x="557.5" y="310.6">120 UP TO 400</text>
<text x="558.2" y="306.4">50 UP TO 120</text>
<text x="575.5" y="310.6">±0°10'</text>
<text x="575.5" y="306.4">±0°20'</text>
<text x="558.8" y="319.2">0.5 UP TO 3</text>
<text x="576.6" y="323.5">±0.1</text>
<text x="576.6" y="319.3">±0.1</text>
<text x="576.7" y="327.8">±0.2</text>
<text x="576.6" y="332">±0.3</text>
<text x="556.8" y="340.6">315 UP TO 1000</text>
<text x="557.3" y="336.3">120 UP TO 315</text>
<text x="576.6" y="336.3">±0.5</text>
<text x="576.6" y="340.6">±0.8</text>
<text x="556.2" y="344.8">1000 UP TO 2000</text>
<text x="576.6" y="344.8">±1.2</text>
<text x="558.9" y="349">OVER 2000</text>
<text x="577.7" y="349">±2</text>
<text x="7.7" y="382.7" transform="rotate(-90 7.7 382.7)">Uploading\2022-23\P23Y5\P23Y5B033016.dft</text>
<text x="7.7" y="409.9" transform="rotate(-90 7.7 409.9)">\\srv01102\ExDM</text>
</g>
<g font-size="2.1">
<text x="558.6" y="232.4">UNSPECIFIED TOL.(FAB)</text>
<text x="559.5" y="234.8">FOR ANGULAR IN mm.</text>
<text x="558.6" y="254">UNSPECIFIED TOL.(FAB)</text>
<text x="560.7" y="256.3">FOR LINEAR IN mm.</text>
<text x="558.7" y="292.4">UNSPECIFIED TOL.(M/C)</text>
<text x="559.6" y="294.7">FOR ANGULAR IN mm.</text>
<text x="558.7" y="313.8">UNSPECIFIED TOL.(M/C)</text>
<text x="560.6" y="316.2">FOR LINEAR IN mm.</text>
</g>
</svg>
